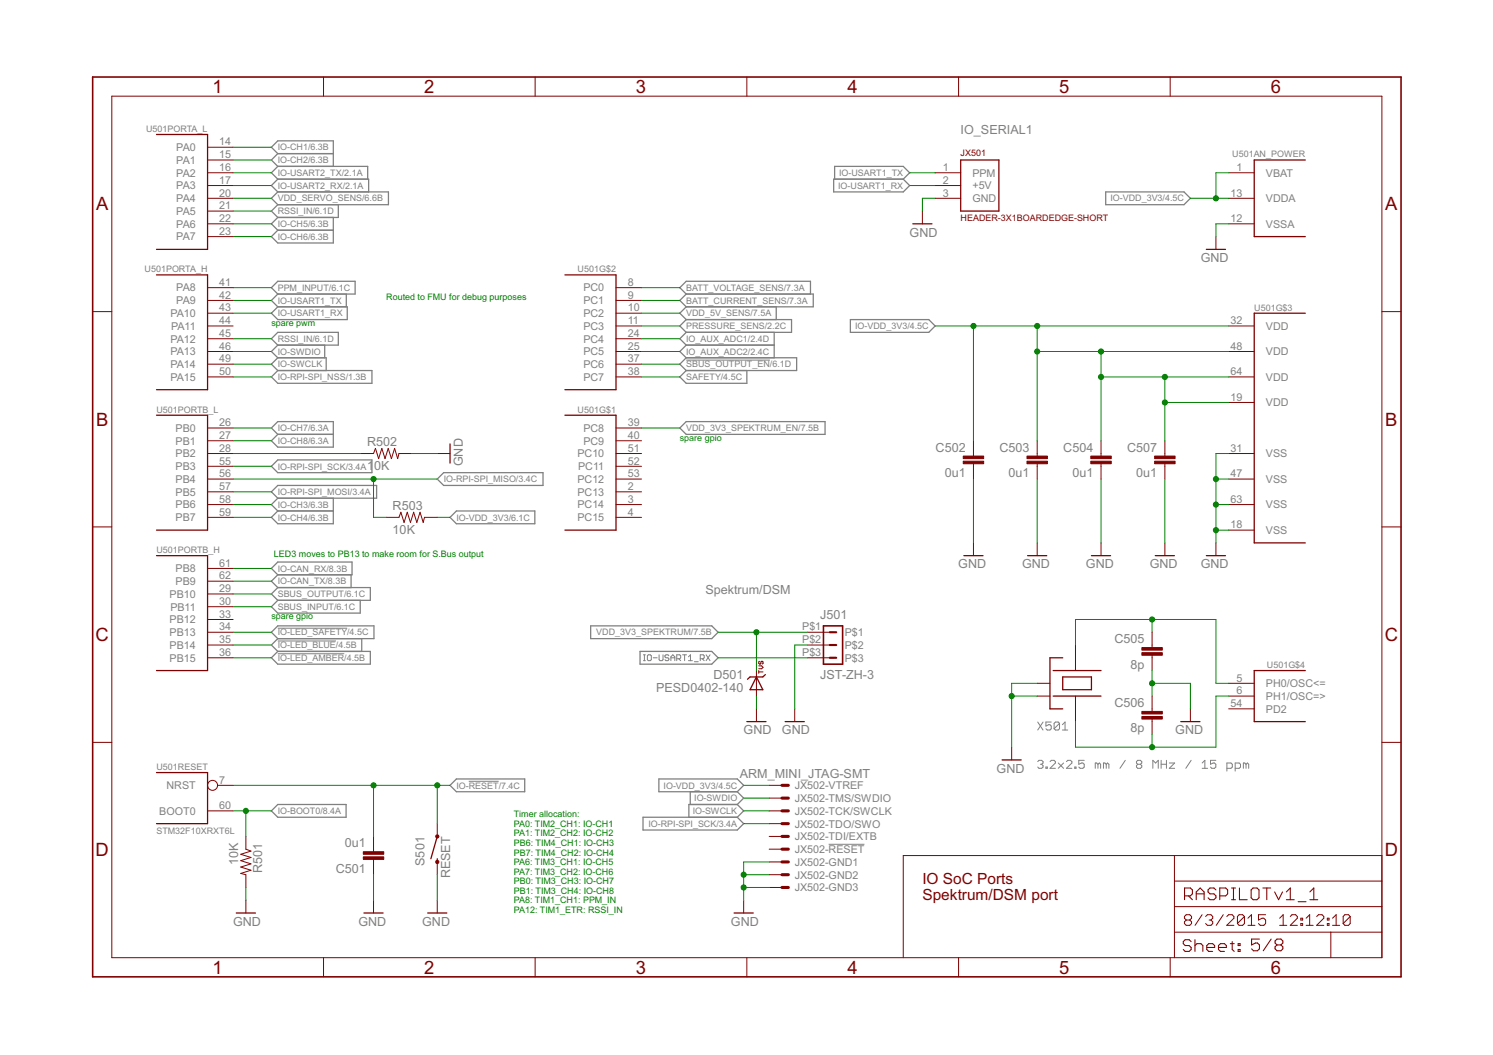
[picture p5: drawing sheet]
<svg xmlns="http://www.w3.org/2000/svg" width="297mm" height="210mm" viewBox="0 0 297 210" stroke-linecap="round" stroke-linejoin="round" font-family="sans-serif">
<g fill="none" stroke="#808080" stroke-width=".2">
<path d="M136.5 71.6h16.7M55.3 127.5h11.5M55.3 130.1h13.2M55.3 125h13.8M128 131.4h.4M128 130.3h.4M128.2 130.3v1.1M129 130.3h.4l.2 .2v.8l-.2 .1h-.4l-.2-.1v-.8zM130 130.9h.7M131.1 130.3v1l.2 .1h.4l.2-.1v-1M133.1 130.5l-.2-.2h-.4l-.2 .2 .2 .4h.4l.2 .2-.2 .3h-.4l-.2-.1M133.5 130.9h.8"/>
<path d="M133.5 131.4v-.7l.4-.4 .4 .4v.7M134.6 131.1h.6l.2-.2v-.4l-.2-.2h-.6v1.1M135 131.1l.4 .3M135.8 130.3h.8M136.2 130.3v1.1M137 131.4h.8M137 130.7l.4-.4v1.1M138.2 131.7h.7M139.3 131.1h.6l.2-.2v-.4l-.2-.2h-.6v1.1M139.7 131.1l.4 .3M140.5 130.3l.8 1.1M141.3 130.3l-.8 1.1"/>
<path d="M93.3 155.4h5.9M206.5 143.7l1 1.5M206.5 151.5l.2-.2h.5l.3 .2v.3l-.3 .3M207 152.1h.2M207.2 152.1l.3 .2v.3l-.3 .3h-.5l-.2-.3M207.5 143.7l-1 1.5M208.1 152.6h.3v.3h-.3zM208.9 151.5l.3-.2h.5l.3 .2v.3l-1.1 1.1h1.1M209.1 143.7h-1v.8l.8-.3 .2 .3v.5l-.2 .2h-.5l-.3-.2M210.5 151.8l1.1 1.1M210.8 143.9l-.3-.2h-.5l-.3 .2v1.1M210.8 143.9v1.1l-.3 .2h-.5l-.3-.2"/>
<path d="M210.8 143.9l-1.1 1.1M211.4 145.2h1M211.4 144.2l.5-.5v1.5M211.6 151.8l-1.1 1.1M212.2 151.5l.2-.2h.6l.3 .2v.3l-1.1 1.1h1.1M213.8 152.6h.3v.3h-.3zM215.7 151.3h-1.1v.8l.6-.3h.2l.3 .3v.5l-.3 .3h-.5l-.3-.3M218.4 152.1l-.2-.3h-.3v1.1M218.4 152.1v.8M218.4 152.1l.3-.3 .3 .3v.8M220.1 152.1l-.3-.3h-.3v1.1M220.1 152.1v.8"/>
<path d="M220.1 152.1l.2-.3 .3 .3v.8M223.9 151.3l-1.1 1.6M226.4 152.1l-.3-.3v-.3l.3-.2h.5l.3 .2v.3l-.3 .3M226.4 152.1h.5M226.4 152.1l-.3 .2v.3l.3 .3h.5l.3-.3v-.3l-.3-.2M229.4 152.9v-1.6l.5 .5 .5-.5v1.6M231 152.1h1.1M231 151.3v1.6M232.1 151.3v1.6M232.6 151.8h1.1l-1.1 1.1h1.1M237 151.3l-1.1 1.6M239.2 152.9h1.1"/>
<path d="M239.2 151.8l.5-.5v1.6M241.9 151.3h-1.1v.8l.6-.3h.2l.3 .3v.5l-.3 .3h-.5l-.3-.3M244.1 152.9h.8l.3-.3v-.5l-.3-.3h-.8v1.6M245.7 152.9h.8l.3-.3v-.5l-.3-.3h-.8v1.6M247.9 152.1l-.3-.3h-.2v1.1M247.9 152.1v.8M247.9 152.1l.3-.3 .2 .3v.8M164.9 168h7.1"/>
</g>
<g fill="none" stroke="#808080" stroke-width=".25">
<path d="M55.3 38.2h22v2.5h-22M55.3 35.6h18v2.6M55.3 30.6l-1.3-1.3 1.3-1.3h11v5.1M55.3 30.6h11M55.3 33.1h17.9v2.5M55.3 30.6l-1.3 1.2 1.3 1.3M55.3 38.2l-1.3 1.3 1.3 1.2M55.3 33.1l-1.3 1.3 1.3 1.2M55.3 35.6l-1.3 1.3 1.3 1.3M165.9 35.6h13.8l1.3 1.3-1.3 1.3h-13.8zM166.1 35.6v-2.5h13.6l1.3 1.3-1.3 1.2M220 38.2h15.6l1.2 1.3-1.2 1.2h-15.6z"/>
<path d="M54 57.2l1.3-1.2h15.4v2.5h-15.4zM55.3 43.3l-1.3 1.2 1.3 1.3M55.3 45.8h11M55.3 58.5l-1.3 1.3 1.3 1.2M55.3 40.7l-1.3 1.3 1.3 1.3M66.3 43.3v5h-11l-1.3-1.2 1.3-1.3M67.3 40.7v2.6h-12M68.9 58.5v2.5M136.5 58.5h25.3v2.5h-25.3M136.5 58.5l-1.2-1.3 1.2-1.2h24.7v2.5M136.5 58.5l-1.2 1.3 1.2 1.2M54 62.3l1.3-1.3h13.8v2.6h-13.8z"/>
<path d="M54 67.4l1.3-1.3h12v2.6h-12zM55.3 73.7h18.7v2.6h-18.7l-1.3-1.3zM55.3 68.7l-1.3 1.2 1.3 1.3M55.3 71.2h9.6v2.5M55.3 71.2l-1.3 1.3 1.3 1.2M64.6 68.7v2.5M136.5 63.6h21v2.5h-21M136.5 73.7l-1.2 1.3 1.2 1.3h12.1v-2.6M136.5 71.2h22v2.5h-22M136.5 68.7h17.5M136.5 71.2l-1.2 1.3 1.2 1.2M136.5 61l-1.2 1.3 1.2 1.3"/>
<path d="M136.5 63.6l-1.2 1.3 1.2 1.2M136.5 66.1l-1.2 1.3 1.2 1.3M136.5 68.7l-1.2 1.2 1.2 1.3M154 66.1v5.1M154.4 61v2.6M169.2 63.6h15.6l1.3 1.3-1.3 1.2h-15.6zM54 85.2l1.3-1.3h11v5.1h-11l-1.3-1.3 1.3-1.3zM54 97.9l1.3-1.3h19.6v2.5h-19.6zM54 92.8l1.3-1.3h18.7v2.5h-18.7zM55.3 86.4h11M55.3 99.1l-1.3 1.3 1.3 1.3M66.3 99.1v5.1h-11l-1.3-1.3 1.3-1.2"/>
<path d="M87 95.3l1.3-1.3h19.7v2.6h-19.7zM136.5 83.9h27.6v2.5h-27.6l-1.2-1.2zM54 113.1l1.3-1.3h14.7v2.6h-14.7zM55.3 101.7h11M55.3 119.4l-1.3 1.3 1.3 1.3h16.4v-2.6M55.3 116.9h18.4v2.5h-18.4M55.3 114.4l-1.3 1.2 1.3 1.3M55.3 116.9l-1.3 1.3 1.3 1.2M69.8 114.4v2.5M89.5 102.9l1.3-1.2h15.6v2.5h-15.6zM54 130.9l1.3-1.3h18.4v2.5h-18.4zM54 125.8l1.3-1.3h19.1v2.6h-19.1z"/>
<path d="M55.3 127.1l-1.3 1.2 1.3 1.3M72 127.1v2.5M117.5 124.5h24.1l1.3 1.3-1.3 1.3h-24.1zM127.3 129.6h14.3l1.3 1.3-1.3 1.2h-14.3zM89.5 156.3l1.3-1.3h13.6v2.5h-13.6zM131.1 155h15.6l1.3 1.3-1.3 1.2h-15.6zM137.3 157.5v2.6M146.7 157.5l1.3 1.3-1.3 1.3M54 161.3l1.3-1.2h13.6v2.5h-13.6zM127.9 162.6h18.8l1.3 1.3-1.3 1.2h-18.8zM146.7 160.1h-9.6v2.5M146.7 160.1l1.3 1.2-1.3 1.3"/>
</g>
<g fill="none" stroke="#800000" stroke-width=".25">
<path d="M31.1 26.8h10.2v22.8h-10.2M191.1 31.8h7.6v10.2h-7.6zM259.7 31.8h-10.2v15.3h10.2M31.1 54.7h10.2v22.8h-10.2M112.4 54.7h10.2v22.8h-10.2M181.6 44.5h3.8M240 49.6h3.8M259.7 62.3h-10.2v45.7h10.2M31.1 82.6h10.2v22.9h-10.2M89.5 88.3v3.8M112.4 82.6h10.2v22.9h-10.2M31.1 110.6h10.2v22.8h-10.2"/>
<path d="M191.8 110.6h3.8M204.4 110.6h3.9M217.1 110.6h3.9M229.8 110.6h3.9M240 110.6h3.8M150.5 134.7l1.3 2.5h-2.6zM152.3 134.2l-.5 .5h-2.6l-.5 .4M209.5 133.4h9.6M209.5 138.5h9.6M211.4 134.7h5.7v2.5h-5.7zM211.4 130.9h-2.5v10.1h2.5M259.7 133.4h-10.2v10.2h10.2"/>
<path d="M31.1 153.7h10.2v10.2h-10.2M148.6 143.6h3.8M156.2 143.6h3.8M199.4 151.2h3.8M234.9 143.6h3.8M87 170.9v.6M87 166.4l-1.3 4.5M47 181.7h3.8M72.4 181.7h3.8M85.1 181.7h3.8M146 181.7h3.9"/>
</g>
<g fill="none" stroke="#800000" stroke-width=".2">
<path d="M22.2 19.1h252.7v171.4h-252.7zM64.4 15.3v3.8M106.5 15.3v3.8M148.6 15.3v3.8M190.7 15.3v3.8M232.8 15.3v3.8M41.3 34.4h5.1M41.3 36.9h5.1M41.3 39.5h5.1M41.3 29.3h5.1M41.3 31.8h5.1M186.1 34.4h5"/>
<path d="M186.1 36.9h5M186.1 39.5h5M244.5 34.4h5M244.5 39.5h5M41.3 42h5.1M41.3 44.5h5.1M41.3 47.1h5.1M41.3 57.2h5.1M41.3 59.8h5.1M122.6 57.2h5M122.6 59.8h5M183.5 42v2.5"/>
<path d="M241.9 47.1v2.5M244.5 44.5h5M18.4 62h3.8M41.3 62.3h5.1M41.3 64.9h5.1M41.3 67.4h5.1M41.3 69.9h5.1M41.3 72.5h5.1M41.3 75h5.1M122.6 62.3h5M122.6 64.9h5M122.6 67.4h5"/>
<path d="M122.6 69.9h5M122.6 72.5h5M122.6 75h5M244.5 64.9h5M244.5 69.9h5M244.5 75h5M274.9 62h3.8M41.3 90.2h5.1M41.3 85.2h5.1M41.3 87.7h5.1M41.3 92.8h5.1M41.3 95.3h5.1"/>
<path d="M41.3 97.9h5.1M71.8 90.2h2.5l.4-1 .6 2 .7-2 .6 2 .6-2 .7 2 .6-2 .6 2 .3-1h2.5M87 90.2h2.5M122.6 90.2h5M122.6 85.2h5M122.6 87.7h5M122.6 92.8h5M122.6 95.3h5M122.6 97.9h5M193.7 87.7v3M193.7 92.3v3M206.4 87.7v3"/>
<path d="M206.4 92.3v3M219.1 87.7v3M219.1 92.3v3M231.8 87.7v3M231.8 92.3v3M244.5 90.2h5M244.5 95.3h5M244.5 80.1h5M18.4 104.8h3.8M41.3 100.4h5.1M41.3 102.9h5.1M41.3 113.1h5.1"/>
<path d="M41.3 115.6h5.1M41.3 118.2h5.1M76.9 102.9h2.5l.4-1 .6 2 .6-2 .7 2 .6-2 .6 2 .7-2 .6 2 .3-1h2.5M122.6 100.4h5M122.6 102.9h5M193.7 108v2.6M206.4 108v2.6M219.1 108v2.6M231.8 108v2.6M241.9 108v2.6M244.5 100.4h5M244.5 105.5h5"/>
<path d="M274.9 104.8h3.8M41.3 125.8h5.1M41.3 128.3h5.1M41.3 130.9h5.1M41.3 120.7h5.1M41.3 123.3h5.1M150.5 133.4v5.1M151 133.7h.8M151 133.4v.6M151 132.5h.5l.3 .3-.3 .3h-.5M151.1 131.6l-.1 .4 .3 .1 .1-.4 .3-.1 .1 .1-.1 .4M160.7 125.8h5"/>
<path d="M160.7 128.3h5M160.7 130.9h5M206.4 136h2.5M206.4 138.5h2.5M214 128.3v5.1M214 138.5v5.1M229.2 125.8v3M229.2 130.4v3M229.2 138.5v3M244.5 136h5M244.5 138.5h5M18.4 147.7h3.8"/>
<path d="M43.3 156.3h3.1M150.5 141v2.6M153 156.3h2.6M153 158.8h2.6M158.1 141v2.6M201.3 148.7v2.5M229.2 143.1v3M236.8 141v2.6M244.5 141h5M274.9 147.7h3.8M41.3 161.3h5.1M48.9 166.4v2.6l1 .3-2 .7 2 .6-2 .6 2 .7-2 .6 2 .6-2 .7 1 .2v2.6"/>
<path d="M48.9 179.1v2.6M74.3 166.4v3.1M74.3 171v3M74.3 179.1v2.6M87 163.9v2.5M87 171.5v2.5M87 179.1v2.6M148 179.1v2.6M153 171.5h2.6M153 161.3h2.6M153 174h2.6M153 163.9h2.6"/>
<path d="M153 166.4h2.6M153 176.6h2.6M153 169h2.6M233.7 170.2v20.3M233.7 175.3h41.2M274.9 170.2h-95.2v20.3M64.4 190.5v3.9M106.5 190.5v3.9M148.6 190.5v3.9M190.7 190.5v3.9M232.8 190.5v3.9M233.7 185.5h41.2"/>
<path d="M233.7 180.4h41.2M236 183l-.4-.3v-.3l.4-.4h.7l.4 .4v.3l-.4 .3M236 183l-.4 .4v.3l.4 .4h.7l.4-.4v-.3l-.4-.4M236 183h.7M239.2 182l-1.4 2.1M239.9 182.4l.3-.4h.7l.4 .4v.3l-.4 .3M240.6 183h.3M240.9 183l.4 .4v.3l-.4 .4h-.7l-.3-.4M243.4 182l-1.4 2.1M244.1 182.4l.3-.4h.7l.4 .4v.3l-1.4 1.4h1.4M247.6 182.4l-.4-.4h-.7l-.3 .4v1.3M247.6 182.4v1.3l-.4 .4h-.7l-.3-.4"/>
<path d="M247.6 182.4l-1.4 1.3M248.3 184.1h1.4M248.3 182.7l.7-.7v2.1M251.8 182h-1.4v1l.7-.3h.3l.4 .3v.7l-.4 .4h-.7l-.3-.4M254.6 184.1h1.4M254.6 182.7l.7-.7v2.1M256.7 182.4l.3-.4h.8l.3 .4v.3l-1.4 1.4h1.4M258.8 183.7h.4v.4h-.4zM258.8 182.7h.4v.3h-.4zM259.9 184.1h1.4M259.9 182.7l.7-.7v2.1M262 182.4l.3-.4h.7l.4 .4v.3l-1.4 1.4h1.4"/>
<path d="M264.1 183.7h.3v.4h-.3zM264.1 182.7h.3v.3h-.3zM264.8 185.5v5M265.1 184.1h1.4M265.1 182.7l.7-.7v2.1M268.6 182.4l-.3-.4h-.7l-.4 .4v1.3M268.6 182.4v1.3l-.3 .4h-.7l-.4-.4M268.6 182.4l-1.4 1.3"/>
<circle cx="42.3" cy="156.3" r=".99"/>
</g>
<g fill="#800000" stroke="#800000" stroke-width=".2">
<path d="M217 91.8h4.1v.5h-4.1z"/>
<path d="M217 90.7h4.1v.5h-4.1z"/>
<path d="M204.3 91.8h4.1v.5h-4.1z"/>
<path d="M204.3 90.7h4.1v.5h-4.1z"/>
<path d="M191.6 91.8h4.1v.5h-4.1z"/>
<path d="M191.6 90.7h4.1v.5h-4.1z"/>
<path d="M227.2 129.9h4v.5h-4z"/>
<path d="M227.2 128.8h4v.5h-4z"/>
<path d="M227.2 142.6h4v.5h-4z"/>
<path d="M227.2 141.5h4v.5h-4z"/>
<path d="M72.3 169.5h4v.5h-4z"/>
<path d="M72.3 170.5h4v.5h-4z"/>
<path d="M229.7 91.8h4.1v.5h-4.1z"/>
<path d="M229.7 90.7h4.1v.5h-4.1z"/>
</g>
<g fill="none" stroke="#800000" stroke-width=".21">
<path d="M235.7 178.2h1.1l.4-.4v-.7l-.4-.4h-1.1v2.3M236.5 178.2l.7 .8M238 179v-1.5l.8-.8 .8 .8v1.5M238 177.8h1.6M241.9 177.1l-.4-.4h-.8l-.4 .4v.4l.4 .3h.8l.4 .4v.4l-.4 .4h-.8l-.4-.4M242.7 178.2h1.2l.3-.4v-.7l-.3-.4h-1.2v2.3M245 176.7h.8M245 179h.8M245.4 176.7v2.3M246.6 176.7v2.3h1.5M249.3 176.7h.8l.4 .4v1.5l-.4 .4h-.8l-.4-.4v-1.5zM251.2 176.7h1.6"/>
<path d="M252 176.7v2.3M253.6 177.5l.8 1.5 .8-1.5M255.9 179h1.6M255.9 177.5l.8-.8v2.3M258.3 179.4h1.5M260.6 179h1.6M260.6 177.5l.8-.8v2.3M237 187.3l-.4-.3h-.8l-.4 .3v.4l.4 .4h.8l.4 .4v.4l-.4 .4h-.8l-.4-.4M237.7 187v2.3M237.7 188.1l.4-.4h.8l.4 .4v1.2M240.1 188.5h1.6v-.4l-.4-.4h-.8l-.4 .4v.8l.4 .4h.8M242.4 188.5h1.6v-.4l-.4-.4h-.8l-.4 .4v.8l.4 .4h.8"/>
<path d="M244.8 187.7h.8M245.2 187.3v1.6l.4 .4M246.3 187.7h.4v.4h-.4zM246.3 188.9h.4v.4h-.4zM250.6 186.8h-1.6v1.2l.8-.4h.4l.4 .4v.8l-.4 .4h-.8l-.4-.4M252.9 186.8l-1.6 2.4M254.1 188l-.4-.4v-.4l.4-.4h.7l.4 .4v.4l-.4 .4M254.1 188l-.4 .4v.4l.4 .4h.7l.4-.4v-.4l-.4-.4M254.1 188h.7"/>
</g>
<path d="M18.4 15.3h260.3v179.1h-260.3zM163.8 124.5h3.8v7.6h-3.8z" fill="none" stroke="#800000" stroke-width=".32"/>
<path d="M155.6 156.3h1.2M155.6 158.8h1.2M155.6 171.5h1.2M155.6 161.3h1.2M155.6 174h1.2M155.6 163.9h1.2M155.6 166.4h1.2M155.6 176.6h1.2M155.6 169h1.2" fill="none" stroke="#800000" stroke-width=".61"/>
<path d="M165.1 125.8h1.3M165.1 128.3h1.3M165.1 130.9h1.3" fill="none" stroke="#800000" stroke-width=".42"/>
<g fill="#800000" stroke="#800000" stroke-width=".2">
<circle cx="87" cy="166.4" r=".32"/>
<circle cx="87" cy="171.5" r=".32"/>
</g>
<g fill="none" stroke="#008000" stroke-width=".2">
<path d="M46.4 39.5h7.6M46.4 36.9h7.6M46.4 34.4h7.6M46.4 29.3h7.6M46.4 31.8h7.6M181 36.9h5.1M181 34.4h5.1M186.1 39.5h-2.6v2.5M236.8 39.5h7.7M244.5 34.4h-2.6v5.1M46.4 44.5h7.6M46.4 57.2h7.6"/>
<path d="M46.4 47.1h7.6M46.4 59.8h7.6M46.4 42h7.6M127.6 57.2h7.7M127.6 59.8h7.7M244.5 44.5h-2.6v2.6M46.4 62.3h7.6M46.4 69.9h7.6M46.4 75h7.6M46.4 72.5h7.6M46.4 67.4h7.6M127.6 62.3h7.7"/>
<path d="M127.6 64.9h7.7M127.6 69.9h7.7M127.6 75h7.7M127.6 72.5h7.7M127.6 67.4h7.7M186.1 64.9h58.4M193.7 64.9v22.8M206.4 64.9v22.8M206.4 69.9h38.1M219.1 69.9v17.8M219.1 75h25.4M231.8 75v12.7"/>
<path d="M46.4 90.2h25.4M46.4 95.3h40.6M46.4 85.2h7.6M46.4 87.7h7.6M46.4 92.8h7.6M46.4 97.9h7.6M74.3 95.3v7.6h2.6M81.9 90.2h5.1M127.6 85.2h7.7M193.7 95.3v12.7M206.4 95.3v12.7M219.1 95.3v12.7"/>
<path d="M231.8 95.3v12.7M231.8 80.1h12.7M241.9 95.3h2.6M244.5 90.2h-2.6v17.8M46.4 100.4h7.6M46.4 102.9h7.6M46.4 113.1h7.6M46.4 115.6h7.6M46.4 118.2h7.6M87 102.9h2.5M241.9 100.4h2.6M241.9 105.5h2.6"/>
<path d="M46.4 128.3h7.6M46.4 130.9h7.6M46.4 120.7h7.6M46.4 125.8h7.6M142.9 130.9h17.8M142.9 125.8h17.8M150.5 125.8v7.6M150.5 138.5v2.5M160.7 128.3h-2.6v12.7M201.3 138.5h5.1M206.4 136h-5.1v12.7M214 128.3v-5h27.9v12.7h2.6"/>
<path d="M229.2 123.3v2.5M229.2 133.4v5.1M229.2 136h7.6v5M244.5 138.5h-2.6v10.2h-27.9v-5.1M46.4 156.3h43.1M74.3 156.3v10.1M87 156.3v7.6M148 156.3h5M148 158.8h5M229.2 146.1v2.6M46.4 161.3h7.6M48.9 161.3v5.1"/>
<path d="M48.9 176.6v2.5M74.3 174v5.1M87 174v5.1M148 174h5M148 176.6h5M148 161.3h5M148 163.9h5M153 171.5h-5v7.6"/>
</g>
<g fill="#008000" stroke="#008000" stroke-width=".2">
<circle cx="241.9" cy="100.4" r=".51"/>
<circle cx="241.9" cy="95.3" r=".51"/>
<circle cx="241.9" cy="105.5" r=".51"/>
<circle cx="229.2" cy="136" r=".51"/>
<circle cx="201.3" cy="138.5" r=".51"/>
<circle cx="148" cy="174" r=".51"/>
<circle cx="148" cy="176.6" r=".51"/>
<circle cx="193.7" cy="64.9" r=".51"/>
<circle cx="206.4" cy="64.9" r=".51"/>
<circle cx="206.4" cy="69.9" r=".51"/>
<circle cx="219.1" cy="69.9" r=".51"/>
<circle cx="219.1" cy="75" r=".51"/>
<circle cx="231.8" cy="75" r=".51"/>
<circle cx="231.8" cy="80.1" r=".51"/>
<circle cx="241.9" cy="39.5" r=".51"/>
<circle cx="229.2" cy="148.7" r=".51"/>
<circle cx="229.2" cy="123.3" r=".51"/>
<circle cx="48.9" cy="161.3" r=".51"/>
<circle cx="87" cy="156.3" r=".51"/>
<circle cx="74.3" cy="156.3" r=".51"/>
<circle cx="74.3" cy="95.3" r=".51"/>
<circle cx="150.5" cy="125.8" r=".51"/>
</g>
<g font-size="4.1" fill="#800000">
<text x="42.3" y="18.5">1</text>
<text x="84.4" y="18.5">2</text>
<text x="126.5" y="18.5">3</text>
<text x="168.6" y="18.5">4</text>
<text x="210.7" y="18.5">5</text>
<text x="252.9" y="18.5">6</text>
<text x="19.1" y="41.9">A</text>
<text x="275.6" y="41.9">A</text>
<text x="19.1" y="84.7">B</text>
<text x="275.6" y="84.7">B</text>
<text x="19" y="127.6">C</text>
<text x="275.5" y="127.6">C</text>
<text x="19" y="170.4">D</text>
<text x="275.5" y="170.4">D</text>
<text x="42.3" y="193.7">1</text>
<text x="84.4" y="193.7">2</text>
<text x="126.5" y="193.7">3</text>
<text x="168.6" y="193.7">4</text>
<text x="210.7" y="193.7">5</text>
<text x="252.9" y="193.7">6</text>
</g>
<g font-size="3.4" fill="#800000">
<text x="183.5" y="175.8">IO SoC Ports</text>
<text x="183.5" y="179.1">Spektrum/DSM port</text>
</g>
<g font-size="2.8" fill="#808080">
<text x="191.1" y="26.8">IO_SERIAL1</text>
<text x="181" y="47.1">GND</text>
<text x="238.9" y="52.1">GND</text>
<text x="73" y="88.7">R502</text>
<text x="186.2" y="89.9">C502</text>
<text x="198.8" y="89.9">C503</text>
<text x="211.5" y="89.9">C504</text>
<text x="224.2" y="89.9">C507</text>
<text x="73" y="93.5">1</text>
<text x="74.4" y="93.5">0K</text>
<text x="92.1" y="92.8" transform="rotate(-90 92.1 92.8)">GND</text>
<text x="188" y="94.9">0u1</text>
<text x="200.6" y="94.9">0u1</text>
<text x="213.3" y="94.9">0u1</text>
<text x="226" y="94.9">0u1</text>
<text x="78.1" y="101.4">R503</text>
<text x="78.1" y="106.2">10K</text>
<text x="190.7" y="113.1">GND</text>
<text x="203.4" y="113.1">GND</text>
<text x="216.1" y="113.1">GND</text>
<text x="228.8" y="113.1">GND</text>
<text x="238.9" y="113.1">GND</text>
<text x="140.3" y="118.2">Spektrum/DSM</text>
<text x="163.2" y="123.3">J501</text>
<text x="221.7" y="127.9">C505</text>
<text x="130.5" y="137.7">PESD0402-140</text>
<text x="142" y="135.2">D501</text>
<text x="163.2" y="135.2">JST-ZH-3</text>
<text x="224.9" y="133">8p</text>
<text x="221.7" y="140.6">C506</text>
<text x="148" y="146.1">GND</text>
<text x="155.6" y="146.1">GND</text>
<text x="224.9" y="145.7">8p</text>
<text x="233.8" y="146.1">GND</text>
<text x="147.2" y="154.9">ARM_MINI_JTAG-SMT</text>
<text x="198.3" y="153.7">GND</text>
<text x="47.4" y="172.2" transform="rotate(-90 47.4 172.2)">10K</text>
<text x="52.2" y="173.7" transform="rotate(-90 52.2 173.7)">R501</text>
<text x="66.8" y="173.7">C501</text>
<text x="68.6" y="168.6">0u1</text>
<text x="84.5" y="172.3" transform="rotate(-90 84.5 172.3)">S501</text>
<text x="89.5" y="174.8" transform="rotate(-90 89.5 174.8)">RESET</text>
<text x="46.4" y="184.2">GND</text>
<text x="71.3" y="184.2">GND</text>
<text x="84" y="184.2">GND</text>
<text x="145.4" y="184.2">GND</text>
</g>
<g font-size="2.4" fill="#808080">
<text x="43.6" y="28.9">14</text>
<text x="35.1" y="30.1">PA0</text>
<text x="35.1" y="32.6">PA1</text>
<text x="35.1" y="35.1">PA2</text>
<text x="43.6" y="31.5">15</text>
<text x="43.6" y="34">16</text>
<text x="187.6" y="34">1</text>
<text x="193.5" y="35.1">PPM</text>
<text x="246" y="34">1</text>
<text x="251.9" y="35.1">VBAT</text>
<text x="35.1" y="37.7">PA3</text>
<text x="35.1" y="40.2">PA4</text>
<text x="43.6" y="36.6">17</text>
<text x="43.6" y="39.1">20</text>
<text x="43.6" y="41.6">21</text>
<text x="187.6" y="36.6">2</text>
<text x="187.6" y="39.1">3</text>
<text x="193.5" y="37.7">+5V</text>
<text x="193.5" y="40.2">GND</text>
<text x="244.8" y="39.1">13</text>
<text x="251.9" y="40.2">VDDA</text>
<text x="35.1" y="42.8">PA5</text>
<text x="35.1" y="45.3">PA6</text>
<text x="35.1" y="47.8">PA7</text>
<text x="43.6" y="44.2">22</text>
<text x="43.6" y="46.7">23</text>
<text x="244.8" y="44.2">12</text>
<text x="251.9" y="45.3">VSSA</text>
<text x="35.1" y="58">PA8</text>
<text x="43.6" y="56.9">41</text>
<text x="43.6" y="59.4">42</text>
<text x="116.1" y="58">PC0</text>
<text x="124.9" y="56.9">8</text>
<text x="124.9" y="59.4">9</text>
<text x="33.9" y="63.1">PA10</text>
<text x="34" y="65.6">PA11</text>
<text x="35.1" y="60.5">PA9</text>
<text x="43.6" y="62">43</text>
<text x="43.6" y="64.5">44</text>
<text x="116.1" y="60.5">PC1</text>
<text x="116.1" y="63.1">PC2</text>
<text x="116.1" y="65.6">PC3</text>
<text x="124.9" y="62">10</text>
<text x="124.9" y="64.5">11</text>
<text x="244.8" y="64.5">32</text>
<text x="251.9" y="65.6">VDD</text>
<text x="33.9" y="68.1">PA12</text>
<text x="33.9" y="70.7">PA13</text>
<text x="43.6" y="67">45</text>
<text x="43.6" y="69.6">46</text>
<text x="116.1" y="68.1">PC4</text>
<text x="116.1" y="70.7">PC5</text>
<text x="124.9" y="67">24</text>
<text x="124.9" y="69.6">25</text>
<text x="244.8" y="69.6">48</text>
<text x="251.9" y="70.7">VDD</text>
<text x="33.9" y="73.2">PA14</text>
<text x="33.9" y="75.8">PA15</text>
<text x="43.6" y="72.1">49</text>
<text x="43.6" y="74.6">50</text>
<text x="116.1" y="73.2">PC6</text>
<text x="116.1" y="75.8">PC7</text>
<text x="124.9" y="72.1">37</text>
<text x="124.9" y="74.6">38</text>
<text x="244.8" y="74.6">64</text>
<text x="251.9" y="75.8">VDD</text>
<text x="244.8" y="79.7">19</text>
<text x="251.9" y="80.8">VDD</text>
<text x="34.9" y="85.9">PB0</text>
<text x="34.9" y="88.5">PB1</text>
<text x="43.6" y="84.8">26</text>
<text x="43.6" y="87.3">27</text>
<text x="43.6" y="89.9">28</text>
<text x="116.1" y="85.9">PC8</text>
<text x="116.1" y="88.5">PC9</text>
<text x="124.9" y="84.8">39</text>
<text x="124.9" y="87.3">40</text>
<text x="124.9" y="89.9">51</text>
<text x="244.8" y="89.9">31</text>
<text x="34.9" y="91">PB2</text>
<text x="34.9" y="93.5">PB3</text>
<text x="43.6" y="92.4">55</text>
<text x="43.6" y="95">56</text>
<text x="114.9" y="91">PC10</text>
<text x="115" y="93.5">PC11</text>
<text x="124.9" y="92.4">52</text>
<text x="124.9" y="95">53</text>
<text x="244.8" y="95">47</text>
<text x="251.9" y="91">VSS</text>
<text x="34.9" y="96.1">PB4</text>
<text x="34.9" y="98.6">PB5</text>
<text x="34.9" y="101.2">PB6</text>
<text x="43.6" y="97.5">57</text>
<text x="43.6" y="100">58</text>
<text x="114.9" y="98.6">PC13</text>
<text x="114.9" y="101.2">PC14</text>
<text x="114.9" y="96.1">PC12</text>
<text x="124.9" y="97.5">2</text>
<text x="124.9" y="100">3</text>
<text x="244.8" y="100">63</text>
<text x="251.9" y="96.1">VSS</text>
<text x="251.9" y="101.2">VSS</text>
<text x="34.9" y="103.7">PB7</text>
<text x="43.6" y="102.6">59</text>
<text x="114.9" y="103.7">PC15</text>
<text x="124.9" y="102.6">4</text>
<text x="244.8" y="105.1">18</text>
<text x="251.9" y="106.2">VSS</text>
<text x="34.9" y="113.9">PB8</text>
<text x="43.6" y="112.7">61</text>
<text x="33.7" y="118.9">PB10</text>
<text x="34.9" y="116.4">PB9</text>
<text x="43.6" y="115.3">62</text>
<text x="43.6" y="117.8">29</text>
<text x="33.7" y="124">PB12</text>
<text x="33.9" y="121.5">PB11</text>
<text x="43.6" y="120.4">30</text>
<text x="43.6" y="122.9">33</text>
<text x="43.6" y="125.4">34</text>
<text x="159.6" y="125.4">P$1</text>
<text x="33.7" y="126.6">PB13</text>
<text x="33.7" y="129.1">PB14</text>
<text x="33.7" y="131.6">PB15</text>
<text x="43.6" y="128">35</text>
<text x="43.6" y="130.5">36</text>
<text x="159.6" y="128">P$2</text>
<text x="159.6" y="130.5">P$3</text>
<text x="168.1" y="126.6">P$1</text>
<text x="168.1" y="129.1">P$2</text>
<text x="168.1" y="131.6">P$3</text>
<text x="246" y="135.6">5</text>
<text x="251.9" y="136.7">PH0/OSC&lt;=</text>
<text x="244.8" y="140.7">54</text>
<text x="246" y="138.1">6</text>
<text x="251.9" y="139.2">PH1/OSC=&gt;</text>
<text x="251.9" y="141.8">PD2</text>
<text x="43.6" y="155.9">7</text>
<text x="33.1" y="157">NRST</text>
<text x="43.6" y="161">60</text>
<text x="158.1" y="157">JX502-VTREF</text>
<text x="158.1" y="159.6">JX502-TMS/SWDIO</text>
<text x="31.7" y="162.1">BOOT0</text>
<text x="158.1" y="162.1">JX502-TCK/SWCLK</text>
<text x="158.1" y="164.6">JX502-TDO/SWO</text>
<text x="158.1" y="167.2">JX502-TDI/EXTB</text>
<text x="158.1" y="172.3">JX502-GND1</text>
<text x="158.1" y="169.7">JX502-RESET</text>
<text x="158.1" y="174.8">JX502-GND2</text>
<text x="158.1" y="177.3">JX502-GND3</text>
</g>
<g font-size="2" fill="#808080">
<text x="29.1" y="26.2">U501PORTA_L</text>
<text x="55.3" y="29.9">IO-CH1/6.3B</text>
<text x="55.3" y="32.5">IO-CH2/6.3B</text>
<text x="55.3" y="35">IO-USART2_TX/2.1A</text>
<text x="167" y="35">IO-USART1_TX</text>
<text x="245.2" y="31.3">U501AN_POWER</text>
<text x="55.3" y="40.1">VDD_SERVO_SENS/6.6B</text>
<text x="55.3" y="37.5">IO-USART2_RX/2.1A</text>
<text x="166.8" y="37.5">IO-USART1_RX</text>
<text x="220.9" y="40.1">IO-VDD_3V3/4.5C</text>
<text x="55.3" y="45.2">IO-CH5/6.3B</text>
<text x="55.3" y="47.7">IO-CH6/6.3B</text>
<text x="55.3" y="42.6">RSSI_IN/6.1D</text>
<text x="28.8" y="54.2">U501PORTA_H</text>
<text x="55.3" y="57.9">PPM_INPUT/6.1C</text>
<text x="114.9" y="54.2">U501G$2</text>
<text x="136.5" y="57.9">BATT_VOLTAGE_SENS/7.3A</text>
<text x="55.3" y="62.9">IO-USART1_RX</text>
<text x="55.3" y="60.4">IO-USART1_TX</text>
<text x="136.5" y="60.4">BATT_CURRENT_SENS/7.3A</text>
<text x="136.5" y="62.9">VDD_5V_SENS/7.5A</text>
<text x="136.5" y="65.5">PRESSURE_SENS/2.2C</text>
<text x="170.1" y="65.5">IO-VDD_3V3/4.5C</text>
<text x="249.5" y="61.8">U501G$3</text>
<text x="55.3" y="70.6">IO-SWDIO</text>
<text x="55.3" y="68">RSSI_IN/6.1D</text>
<text x="136.5" y="68">IO_AUX_ADC1/2.4D</text>
<text x="136.5" y="70.6">IO_AUX_ADC2/2.4C</text>
<text x="55.3" y="73.1">IO-SWCLK</text>
<text x="55.3" y="75.6">IO-RPI-SPI_NSS/1.3B</text>
<text x="136.5" y="75.6">SAFETY/4.5C</text>
<text x="136.5" y="73.1">SBUS_OUTPUT_EN/6.1D</text>
<text x="31.1" y="82.1">U501PORTB_L</text>
<text x="114.9" y="82.1">U501G$1</text>
<text x="55.3" y="85.8">IO-CH7/6.3A</text>
<text x="55.3" y="88.3">IO-CH8/6.3A</text>
<text x="136.5" y="85.8">VDD_3V3_SPEKTRUM_EN/7.5B</text>
<text x="55.3" y="93.4">IO-RPI-SPI_SCK/3.4A</text>
<text x="88.3" y="96">IO-RPI-SPI_MISO/3.4C</text>
<text x="55.3" y="101">IO-CH3/6.3B</text>
<text x="55.3" y="98.5">IO-RPI-SPI_MOSI/3.4A</text>
<text x="55.3" y="103.6">IO-CH4/6.3B</text>
<text x="90.8" y="103.6">IO-VDD_3V3/6.1C</text>
<text x="31.1" y="110">U501PORTB_H</text>
<text x="55.3" y="113.7">IO-CAN_RX/8.3B</text>
<text x="55.3" y="116.3">IO-CAN_TX/8.3B</text>
<text x="55.3" y="118.8">SBUS_OUTPUT/6.1C</text>
<text x="55.3" y="121.3">SBUS_INPUT/6.1C</text>
<text x="55.3" y="129">IO-LED_BLUE/4.5B</text>
<text x="55.3" y="131.5">IO-LED_AMBER/4.5B</text>
<text x="55.3" y="126.4">IO-LED_SAFETY/4.5C</text>
<text x="118.6" y="126.4">VDD_3V3_SPEKTRUM/7.5B</text>
<text x="252.1" y="132.9">U501G$4</text>
<text x="31.1" y="153.2">U501RESET</text>
<text x="55.3" y="162">IO-BOOT0/8.4A</text>
<text x="90.8" y="156.9">IO-RESET/7.4C</text>
<text x="132" y="156.9">IO-VDD_3V3/4.5C</text>
<text x="137.8" y="162">IO-SWCLK</text>
<text x="138.1" y="159.4">IO-SWDIO</text>
<text x="31.1" y="165.9">STM32F10XRXT6L</text>
<text x="129" y="164.5">IO-RPI-SPI_SCK/3.4A</text>
</g>
<g font-size="2" fill="#800000">
<text x="191.1" y="31.1">JX501</text>
<text x="191.1" y="44">HEADER-3X1BOARDEDGE-SHORT</text>
</g>
<g font-size="2" fill="#008000">
<text x="76.8" y="59.8">Routed to FMU for debug purposes</text>
<text x="54" y="64.8">spare pwm</text>
<text x="135.3" y="87.7">spare gpio</text>
<text x="54.5" y="110.8">LED3 moves to PB13 to make room for S.Bus output</text>
<text x="54" y="123.3">spare gpio</text>
<text x="102.2" y="162.6">Timer allocation:</text>
<text x="102.2" y="164.5">PA0: TIM2_CH1: IO-CH1</text>
<text x="102.2" y="166.4">PA1: TIM2_CH2: IO-CH2</text>
<text x="102.2" y="168.3">PB6: TIM4_CH1: IO-CH3</text>
<text x="102.2" y="170.2">PB7: TIM4_CH2: IO-CH4</text>
<text x="102.2" y="172.1">PA6: TIM3_CH1: IO-CH5</text>
<text x="102.2" y="174">PA7: TIM3_CH2: IO-CH6</text>
<text x="102.2" y="175.9">PB0: TIM3_CH3: IO-CH7</text>
<text x="102.2" y="177.8">PB1: TIM3_CH4: IO-CH8</text>
<text x="102.2" y="179.8">PA8: TIM1_CH1: PPM_IN</text>
<text x="102.2" y="181.7">PA12: TIM1_ETR: RSSI_IN</text>
</g>
</svg>
